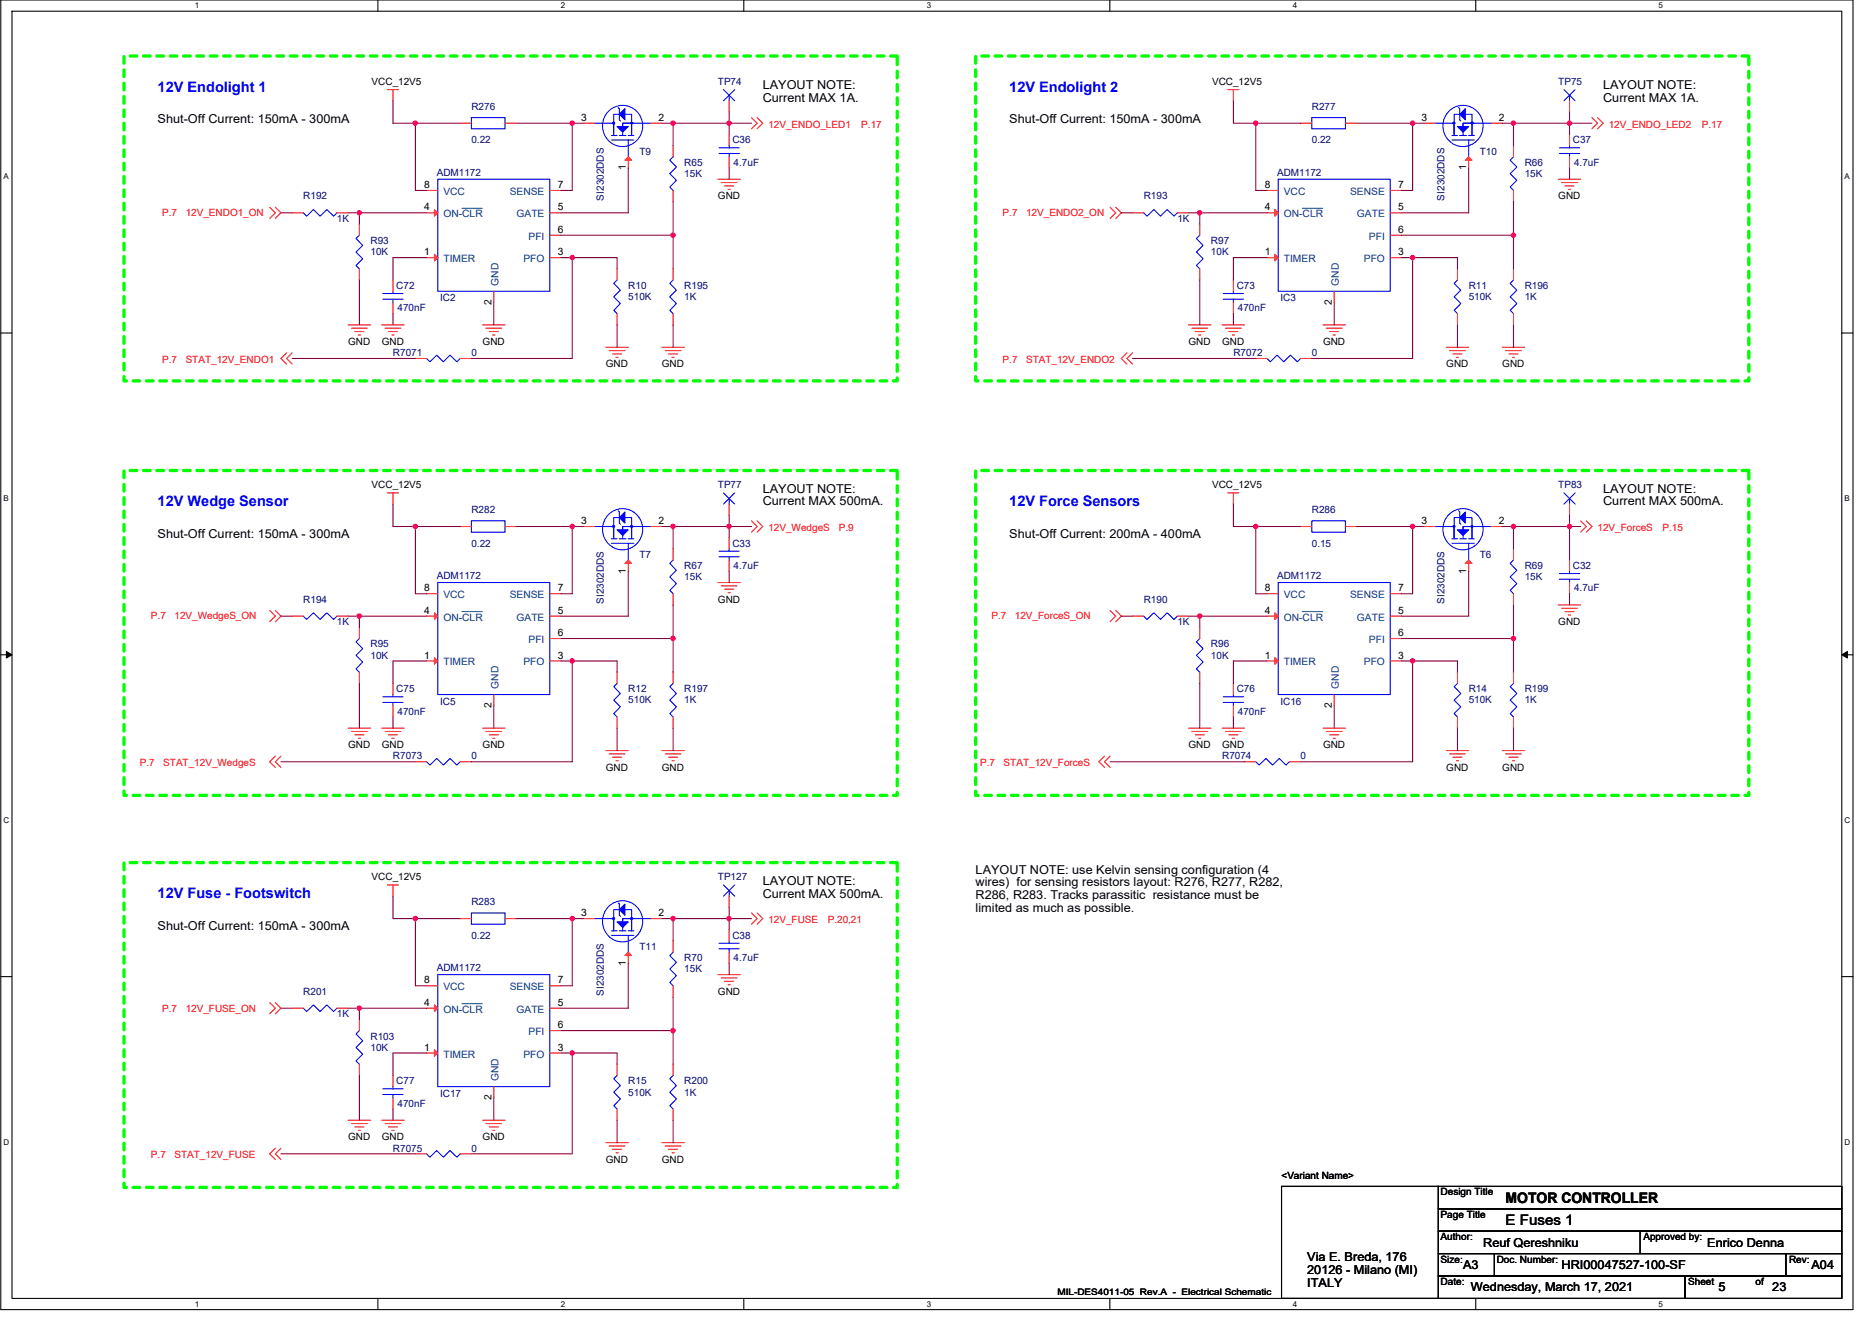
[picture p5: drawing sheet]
<svg xmlns="http://www.w3.org/2000/svg" width="297mm" height="210mm" viewBox="0 0 297 210" stroke-linecap="round" stroke-linejoin="round" font-family="sans-serif">
<path d="M.1 0h293.9v207.9h-293.9zM1.9 1.8h290.3v204.3h-290.3z" fill="none" stroke="#000" stroke-width=".17"/>
<g fill="#fff">
<path d="M30.9 .2h.7v1.4h-.7z"/>
<path d="M30.9 206.3h.7v1.4h-.7z"/>
</g>
<path d="M60 0v1.8M60 206.1v1.8" fill="none" stroke="#000" stroke-width=".17"/>
<g fill="#fff">
<path d="M89 .2h.7v1.4h-.7z"/>
<path d="M89 206.3h.7v1.4h-.7z"/>
</g>
<path d="M118 0v1.8M118 206.1v1.8" fill="none" stroke="#000" stroke-width=".17"/>
<g fill="#fff">
<path d="M147 .2h.7v1.4h-.7z"/>
<path d="M147 206.3h.7v1.4h-.7z"/>
</g>
<path d="M176.1 0v1.8M176.1 206.1v1.8" fill="none" stroke="#000" stroke-width=".17"/>
<g fill="#fff">
<path d="M205.1 .2h.7v1.4h-.7z"/>
<path d="M205.1 206.3h.7v1.4h-.7z"/>
</g>
<path d="M234.2 0v1.8M234.2 206.1v1.8" fill="none" stroke="#000" stroke-width=".17"/>
<g fill="#fff">
<path d="M263.2 .2h.7v1.4h-.7z"/>
<path d="M263.2 206.3h.7v1.4h-.7z"/>
<path d="M.5 27.3h.9v1.4h-.9z"/>
<path d="M292.7 27.3h.8v1.4h-.8z"/>
<path d="M.6 78.4h.8v1.4h-.8z"/>
<path d="M292.7 78.4h.8v1.4h-.8z"/>
</g>
<path d="M.1 52.9h1.8M292.2 52.9h1.8" fill="none" stroke="#000" stroke-width=".17"/>
<g fill="#fff">
<path d="M.6 129.5h.9v1.4h-.9z"/>
<path d="M292.7 129.5h.9v1.4h-.9z"/>
</g>
<path d="M.1 103.9h1.8M292.2 103.9h1.8" fill="none" stroke="#000" stroke-width=".17"/>
<path d="M1 103.4l.9 .5-.9 .5zM292.2 103.9l.9-.5v1z" fill="#000" stroke="#000" stroke-width=".16"/>
<g fill="#fff">
<path d="M.6 180.5h.9v1.4h-.9z"/>
<path d="M292.7 180.5h.9v1.4h-.9z"/>
</g>
<path d="M.1 155h1.8M292.2 155h1.8M203.3 188.3h24.9v17.8h-24.9zM228.2 191.9h64v3.5h-64zM228.2 195.4h64v3.6h-64zM228.2 199h8.9v3.5h-8.9zM228.2 188.3h64v3.6h-64zM237.1 199h46.3v3.5h-46.3zM260.2 195.4v3.6M283.4 199h8.8v3.5h-8.8zM228.2 202.5h39.2v3.6h-39.2zM267.4 202.5h24.8v3.6h-24.8z" fill="none" stroke="#000" stroke-width=".17"/>
<path d="M19.7 8.9h122.7v51.6h-122.7zM154.8 8.9h122.7v51.6h-122.7zM19.7 74.7h122.7v51.5h-122.7zM154.8 74.7h122.7v51.5h-122.7zM19.7 136.9h122.7v51.6h-122.7z" fill="none" stroke="#0f0" stroke-width=".53" stroke-dasharray="1.1 1.1"/>
<g fill="none" stroke="#f00" stroke-width=".17">
<path d="M61.5 14.2h1.7M62.4 14.2v1.8M73 19.6h1.8M80.1 19.6h1.8M92.6 19.6h1.8M103.2 19.6h1.8M115.7 16v1.8M119.2 18.7l.9 .9-.9 .8M120.1 18.7l.9 .9-.9 .8M194.8 14.2h1.8M195.7 14.2v1.8M206.4 19.6h1.7"/>
<path d="M213.5 19.6h1.8M225.9 19.6h1.8M236.6 19.6h1.8M249 16v1.8M252.6 18.7l.9 .9-.9 .8M253.5 18.7l.9 .9-.9 .8M42.8 32.9l.9 .9-.9 .9M43.7 32.9l.9 .9-.9 .9M46.4 33.8h1.7M53.5 33.8h1.7M57 35.6v1.7M67.7 33.8h1.8"/>
<path d="M67.7 30.2h1.8M87.2 37.3h1.8M87.2 33.8h1.8M87.2 30.2h1.8M99.7 24.9v1.8M106.8 30.2v1.8M106.8 23.1v1.8M113.9 28.4h3.6M114.4 29h2.5M115 29.5h1.4M115.5 30.1h.4M115.7 21.3v1.8"/>
<path d="M115.7 24.9v1.8M176.1 32.9l.9 .9-.9 .9M177 32.9l.9 .9-.9 .9M179.7 33.8h1.8M186.8 33.8h1.8M190.4 35.6v1.7M201 33.8h1.8M201 30.2h1.8M220.6 37.3h1.8M220.6 33.8h1.8M220.6 30.2h1.8M233 24.9v1.8"/>
<path d="M240.2 30.2v1.8M240.2 23.1v1.8M247.3 28.4h3.5M247.8 29h2.5M248.3 29.5h1.5M248.9 30.1h.3M249 21.3v1.8M249 24.9v1.8M45.5 56l-.9 .9 .9 .9M46.4 56l-.9 .9 .9 .9M55.2 51.6h3.6M55.8 52.1h2.5"/>
<path d="M56.3 52.6h1.4M56.9 53.2h.3M57 42.7v1.7M60.6 51.6h3.5M61.1 52.1h2.5M61.6 52.6h1.5M62.2 53.2h.3M62.4 44.4v1.8M62.4 48v1.8M65.9 56.9h1.8M67.7 40.9h1.8M73 56.9h1.8"/>
<path d="M76.6 51.6h3.5M77.1 52.1h2.5M77.6 52.6h1.5M78.2 53.2h.3M78.4 46.2v1.8M87.2 40.9h1.8M96.1 55.1h3.6M96.7 55.6h2.5M97.2 56.2h1.4M97.7 56.7h.4M97.9 49.8v1.8M97.9 42.7v1.7"/>
<path d="M105 55.1h3.6M105.6 55.6h2.5M106.1 56.2h1.4M106.6 56.7h.4M106.8 49.8v1.8M106.8 42.7v1.7M178.8 56l-.9 .9 .9 .9M179.7 56l-.9 .9 .9 .9M188.6 51.6h3.5M189.1 52.1h2.5M189.7 52.6h1.4M190.2 53.2h.3"/>
<path d="M190.4 42.7v1.7M193.9 51.6h3.6M194.5 52.1h2.5M195 52.6h1.4M195.5 53.2h.4M195.7 44.4v1.8M195.7 48v1.8M199.3 56.9h1.7M201 40.9h1.8M206.4 56.9h1.7M209.9 51.6h3.6M210.5 52.1h2.5"/>
<path d="M211 52.6h1.4M211.5 53.2h.4M211.7 46.2v1.8M220.6 40.9h1.8M229.5 55.1h3.5M230 55.6h2.5M230.5 56.2h1.5M231.1 56.7h.3M231.3 49.8v1.8M231.3 42.7v1.7M238.4 55.1h3.5M238.9 55.6h2.5"/>
<path d="M239.4 56.2h1.5M240 56.7h.3M240.2 49.8v1.8M240.2 42.7v1.7M61.5 78.2h1.7M62.4 78.2v1.8M194.8 78.2h1.8M195.7 78.2v1.8M42.8 96.9l.9 .9-.9 .9M43.7 96.9l.9 .9-.9 .9M46.4 97.8h1.7M53.5 97.8h1.7"/>
<path d="M57 99.6v1.7M67.7 97.8h1.8M67.7 94.2h1.8M73 83.6h1.8M80.1 83.6h1.8M87.2 97.8h1.8M87.2 94.2h1.8M92.6 83.6h1.8M99.7 88.9v1.8M103.2 83.6h1.8M106.8 94.2v1.8M106.8 87.1v1.8"/>
<path d="M113.9 92.5h3.6M114.4 93h2.5M115 93.5h1.4M115.5 94.1h.4M115.7 80v1.8M115.7 85.3v1.8M115.7 88.9v1.8M119.2 82.7l.9 .9-.9 .9M120.1 82.7l.9 .9-.9 .9M176.1 96.9l.9 .9-.9 .9M177 96.9l.9 .9-.9 .9M179.7 97.8h1.8"/>
<path d="M186.8 97.8h1.8M190.4 99.6v1.7M201 97.8h1.8M201 94.2h1.8M206.4 83.6h1.7M213.5 83.6h1.8M220.6 97.8h1.8M220.6 94.2h1.8M225.9 83.6h1.8M233 88.9v1.8M236.6 83.6h1.8M240.2 94.2v1.8"/>
<path d="M240.2 87.1v1.8M247.3 96h3.5M247.8 96.5h2.5M248.3 97.1h1.5M248.9 97.6h.3M249 80v1.8M249 88.9v1.8M249 92.5v1.7M250.8 82.7l.9 .9-.9 .9M251.7 82.7l.9 .9-.9 .9M55.2 115.6h3.6M55.8 116.1h2.5"/>
<path d="M56.3 116.6h1.4M56.9 117.2h.3M57 106.7v1.8M60.6 115.6h3.5M61.1 116.1h2.5M61.6 116.6h1.5M62.2 117.2h.3M62.4 108.5v1.7M62.4 112v1.8M67.7 104.9h1.8M76.6 115.6h3.5M77.1 116.1h2.5"/>
<path d="M77.6 116.6h1.5M78.2 117.2h.3M78.4 110.2v1.8M87.2 101.3h1.8M87.2 104.9h1.8M96.1 119.1h3.6M96.7 119.7h2.5M97.9 113.8v1.8M97.9 106.7v1.8M105 119.1h3.6M105.6 119.7h2.5M106.8 113.8v1.8"/>
<path d="M106.8 106.7v1.8M188.6 115.6h3.5M189.1 116.1h2.5M189.7 116.6h1.4M190.2 117.2h.3M190.4 106.7v1.8M193.9 115.6h3.6M194.5 116.1h2.5M195 116.6h1.4M195.5 117.2h.4M195.7 108.5v1.7M195.7 112v1.8"/>
<path d="M201 104.9h1.8M209.9 115.6h3.6M210.5 116.1h2.5M211 116.6h1.4M211.5 117.2h.4M211.7 110.2v1.8M220.6 101.3h1.8M220.6 104.9h1.8M229.5 119.1h3.5M230 119.7h2.5M231.3 113.8v1.8M231.3 106.7v1.8"/>
<path d="M238.4 119.1h3.5M238.9 119.7h2.5M240.2 113.8v1.8M240.2 106.7v1.8M43.7 120l-.9 .9 .9 .9M44.6 120l-.9 .9 .9 .9M65.9 120.9h1.8M73 120.9h1.8M97.2 120.2h1.4M97.7 120.7h.4M106.1 120.2h1.4M106.6 120.7h.4"/>
<path d="M175.3 120l-.9 .9 .9 .9M176.1 120l-.8 .9 .8 .9M197.5 120.9h1.8M204.6 120.9h1.8M230.5 120.2h1.5M231.1 120.7h.3M239.4 120.2h1.5M240 120.7h.3M42.8 159.1l.9 .9-.9 .9M43.7 159.1l.9 .9-.9 .9M61.5 140.5h1.7M62.4 140.5v1.7"/>
<path d="M67.7 156.5h1.8M73 145.8h1.8M80.1 145.8h1.8M87.2 156.5h1.8M92.6 145.8h1.8M99.7 151.1v1.8M103.2 145.8h1.8M106.8 156.5v1.7M106.8 149.4v1.7M113.9 154.7h3.6M114.4 155.2h2.5M115 155.7h1.4"/>
<path d="M115.5 156.3h.4M115.7 142.2v1.8M115.7 147.6v1.8M115.7 151.1v1.8M119.2 144.9l.9 .9-.9 .9M120.1 144.9l.9 .9-.9 .9M46.4 160h1.7M53.5 160h1.7M55.2 177.8h3.6M55.8 178.3h2.5M56.3 178.9h1.4M56.9 179.4h.3"/>
<path d="M57 168.9v1.8M57 161.8v1.8M60.6 177.8h3.5M61.1 178.3h2.5M61.6 178.9h1.5M62.2 179.4h.3M62.4 170.7v1.8M62.4 174.2v1.8M67.7 160h1.8M67.7 167.1h1.8M76.6 177.8h3.5M77.1 178.3h2.5"/>
<path d="M77.6 178.9h1.5M78.2 179.4h.3M78.4 172.5v1.7M87.2 163.6h1.8M87.2 160h1.8M87.2 167.1h1.8M97.9 176v1.8M97.9 168.9v1.8M106.8 176v1.8M106.8 168.9v1.8M43.7 182.2l-.9 .9 .9 .9M44.6 182.2l-.9 .9 .9 .9"/>
<path d="M65.9 183.1h1.8M73 183.1h1.8M96.1 181.4h3.6M96.7 181.9h2.5M97.2 182.4h1.4M97.7 183h.4M105 181.4h3.6M105.6 181.9h2.5M106.1 182.4h1.4M106.6 183h.4"/>
</g>
<g fill="none" stroke="#00f" stroke-width=".17">
<path d="M74.8 18.7h5.3v1.7h-5.3zM94.4 19.6h3v1.9M96.5 17.7a3.2 3.2 0 0 1 4.6 0 3.2 3.2 0 0 1 0 4.5 3.2 3.2 0 0 1-4.6 .1 3.3 3.3 0 0 1 0-4.6zM97 19.6h.4v1.7M98.1 17.1l.2 .2v1.7l.1 .2M98.3 18.1h-.9v1.5M99.2 18.1h1v3.4M100.2 19.7v1.6M100.6 19.6h-1.8v.7M103.2 19.6h-4.4v1.9M114.8 14.2l1.8 1.8M115.7 15.1v.9"/>
<path d="M116.6 14.2l-1.8 1.8M208.1 18.7h5.4v1.7h-5.4zM227.7 19.6h3v1.9M229.9 17.7a3.2 3.2 0 0 1 4.5 0 3.2 3.2 0 0 1 0 4.5 3.2 3.2 0 0 1-4.5 .1 3.3 3.3 0 0 1 0-4.6zM230.4 19.6h.3v1.7M231.4 17.1l.2 .2v1.7l.2 .2M231.6 18.1h-.9v1.5M232.5 18.1h1.1v3.4M233.6 19.7v1.6M233.9 19.6h-1.7v.7M236.6 19.6h-4.4v1.9M248.2 14.2l1.7 1.8"/>
<path d="M249 15.1v.9M249.9 14.2l-1.7 1.8M48.1 33.8l.6 .5 1-1 1.1 1 1.1-1 1 1 .6-.5M57 37.3l-.5 .6 1 1-1 1.1 1 1.1-1 1 .5 .6M69.5 28.4h17.7v17.8h-17.7zM97 22.2h3.6M97 21.5h.9M98.3 21.5h1M99.7 21.5h.9M99.7 22.2v2.7M106.8 24.9l-.5 .5 1 1.1-1 1.1 1 1-1 1.1 .5 .5M114.1 24.4h3.2"/>
<path d="M114.1 23.5h3.2M115.7 23.1v.4M115.7 24.4v.5M181.5 33.8l.5 .5 1.1-1 1 1 1.1-1 1.1 1 .5-.5M190.4 37.3l-.6 .6 1.1 1-1.1 1.1 1.1 1.1-1.1 1 .6 .6M202.8 28.4h17.8v17.8h-17.8zM230.4 21.5h.9M230.4 22.2h3.5M231.6 21.5h1.1M233 21.5h.9M233 22.2v2.7M240.2 24.9l-.6 .5 1.1 1.1-1.1 1.1 1.1 1-1.1 1.1 .6 .5"/>
<path d="M247.4 24.4h3.3M247.4 23.5h3.3M249 23.1v.4M249 24.4v.5M60.7 47.5h3.3M60.7 46.6h3.3M62.4 46.2v.4M62.4 47.5v.5M67.7 56.9l.5 .5 1.1-1 1.1 1 1-1 1.1 1 .5-.5M97.9 44.4l-.5 .6 1 1.1-1 1 1 1.1-1 1.1 .5 .5M106.8 44.4l-.5 .6 1 1.1-1 1 1 1.1-1 1.1 .5 .5M194.1 47.5h3.2"/>
<path d="M194.1 46.6h3.2M195.7 46.2v.4M195.7 47.5v.5M201 56.9l.6 .5 1-1 1.1 1 1.1-1 1 1 .6-.5M231.3 44.4l-.6 .6 1.1 1.1-1.1 1 1.1 1.1-1.1 1.1 .6 .5M240.2 44.4l-.6 .6 1.1 1.1-1.1 1 1.1 1.1-1.1 1.1 .6 .5M114.8 78.2l1.8 1.8M115.7 79.1v.9M116.6 78.2l-1.8 1.8M248.2 78.2l1.7 1.8M249 79.1v.9M249.9 78.2l-1.7 1.8"/>
<path d="M48.1 97.8l.6 .5 1-1 1.1 1 1.1-1 1 1 .6-.5M69.5 92.5h17.7v17.7h-17.7zM74.8 82.7h5.3v1.8h-5.3zM94.4 83.6h3v1.9M96.5 81.7a3.2 3.2 0 0 1 4.6 0 3.2 3.2 0 0 1 0 4.6 3.2 3.2 0 0 1-4.6 0 3.3 3.3 0 0 1 0-4.6zM97 86.2h3.6M97 85.5h.9M97 83.6h.4v1.7M98.1 81.1l.2 .2v1.7l.1 .2M98.3 82.1h-.9v1.5M98.3 85.5h1M99.2 82.1h1v3.4"/>
<path d="M99.7 85.5h.9M99.7 86.2v2.7M100.2 83.7v1.6M100.6 83.6h-1.8v.7M103.2 83.6h-4.4v1.9M106.8 88.9l-.5 .5 1 1.1-1 1.1 1 1-1 1.1 .5 .5M114.1 88.4h3.2M114.1 87.5h3.2M115.7 87.1v.4M115.7 88.4v.5M181.5 97.8l.5 .5 1.1-1 1 1 1.1-1 1.1 1 .5-.5M202.8 92.5h17.8v17.7h-17.8z"/>
<path d="M208.1 82.7h5.4v1.8h-5.4zM227.7 83.6h3v1.9M229.9 81.7a3.2 3.2 0 0 1 4.5 0 3.2 3.2 0 0 1 0 4.6 3.2 3.2 0 0 1-4.5 0 3.3 3.3 0 0 1 0-4.6zM230.4 85.5h.9M230.4 83.6h.3v1.7M230.4 86.2h3.5M231.4 81.1l.2 .2v1.7l.2 .2M231.6 82.1h-.9v1.5M231.6 85.5h1.1M232.5 82.1h1.1v3.4M233 85.5h.9M233 86.2v2.7"/>
<path d="M233.6 83.7v1.6M233.9 83.6h-1.7v.7M236.6 83.6h-4.4v1.9M240.2 88.9l-.6 .5 1.1 1.1-1.1 1.1 1.1 1-1.1 1.1 .6 .5M247.4 91.9h3.3M247.4 91h3.3M249 90.7v.3M249 91.9v.6M57 101.3l-.5 .6 1 1.1-1 1 1 1.1-1 1.1 .5 .5M60.7 111.5h3.3M60.7 110.6h3.3M62.4 110.2v.4"/>
<path d="M62.4 111.5v.5M97.9 108.5l-.5 .5 1 1.1-1 1 1 1.1-1 1.1 .5 .5M106.8 108.5l-.5 .5 1 1.1-1 1 1 1.1-1 1.1 .5 .5M190.4 101.3l-.6 .6 1.1 1.1-1.1 1 1.1 1.1-1.1 1.1 .6 .5M194.1 111.5h3.2M194.1 110.6h3.2M195.7 110.2v.4M195.7 111.5v.5M231.3 108.5l-.6 .5 1.1 1.1-1.1 1 1.1 1.1-1.1 1.1 .6 .5M240.2 108.5l-.6 .5 1.1 1.1-1.1 1 1.1 1.1-1.1 1.1 .6 .5M67.7 120.9l.5 .5 1.1-1 1.1 1 1-1 1.1 1 .5-.5M199.3 120.9l.5 .5 1.1-1 1 1 1.1-1 1.1 1 .5-.5"/>
<path d="M69.5 154.7h17.7v17.8h-17.7zM74.8 144.9h5.3v1.8h-5.3zM94.4 145.8h3v1.9M96.5 143.9a3.2 3.2 0 0 1 4.6 .1 3.2 3.2 0 0 1 0 4.5 3.2 3.2 0 0 1-4.6 0 3.3 3.3 0 0 1 0-4.6zM97 148.5h3.6M97 147.7h.9M97 145.8h.4v1.8M98.1 143.3l.2 .2v1.8l.1 .1M98.3 144.4h-.9v1.4M98.3 147.7h1M99.2 144.4h1v3.3M99.7 147.7h.9"/>
<path d="M99.7 148.5v2.6M100.2 146v1.6M100.6 145.8h-1.8v.7M103.2 145.8h-4.4v1.9M106.8 151.1l-.5 .6 1 1-1 1.1 1 1.1-1 1 .5 .6M114.1 150.6h3.2M114.1 149.7h3.2M114.8 140.5l1.8 1.7M115.7 149.4v.3M115.7 150.6v.5M115.7 141.4v.8M116.6 140.5l-1.8 1.7"/>
<path d="M48.1 160l.6 .5 1-1 1.1 1 1.1-1 1 1 .6-.5M57 163.6l-.5 .5 1 1.1-1 1 1 1.1-1 1.1 .5 .5M60.7 173.7h3.3M60.7 172.8h3.3M62.4 172.5v.3M62.4 173.7v.5M97.9 170.7l-.5 .5 1 1.1-1 1.1 1 1-1 1.1 .5 .5M106.8 170.7l-.5 .5 1 1.1-1 1.1 1 1-1 1.1 .5 .5M67.7 183.1l.5 .6 1.1-1.1 1.1 1.1 1-1.1 1.1 1.1 .5-.6"/>
</g>
<g fill="#f00" stroke="#f00" stroke-width=".17">
<path d="M202.3 97.3l.5 .5-.5 .5z"/>
<path d="M202.3 104.4l.5 .5-.5 .5z"/>
<path d="M68.9 33.3l.6 .5-.6 .5z"/>
<path d="M68.9 40.4l.6 .5-.6 .5z"/>
<path d="M68.9 97.3l.6 .5-.6 .5z"/>
<path d="M68.9 104.4l.6 .5-.6 .5z"/>
<path d="M68.9 159.5l.6 .5-.6 .5z"/>
<path d="M68.9 166.6l.6 .5-.6 .6z"/>
<path d="M232.5 25.4l.5-.5 .6 .5z"/>
<path d="M99.2 25.4l.5-.5 .5 .5z"/>
<path d="M202.3 33.3l.5 .5-.5 .5z"/>
<path d="M202.3 40.4l.5 .5-.5 .5z"/>
<path d="M232.5 89.4l.5-.5 .6 .5z"/>
<path d="M99.2 89.4l.5-.5 .5 .5z"/>
<path d="M99.2 151.7l.5-.6 .5 .6z"/>
</g>
<path d="M73.3 33.1h3.2M206.6 33.1h3.3M73.3 97.1h3.2M206.6 97.1h3.3M73.3 159.3h3.2" fill="none" stroke="#004080" stroke-width=".16"/>
<g fill="#00f" stroke="#00f" stroke-width=".17">
<path d="M231.3 20.1h1.7l-.8 .9z" fill-rule="evenodd"/>
<path d="M231.6 18.1l.9-.8v1.7z" fill-rule="evenodd"/>
<path d="M230.6 19.4h.2v.3h-.2z" fill-rule="evenodd"/>
<path d="M233.4 19.4h.3v.3h-.3z" fill-rule="evenodd"/>
<path d="M97.9 20.1h1.8l-.9 .9z" fill-rule="evenodd"/>
<path d="M98.3 18.1l.9-.8v1.7z" fill-rule="evenodd"/>
<path d="M97.2 19.4h.3v.3h-.3z" fill-rule="evenodd"/>
<path d="M100.1 19.4h.2v.3h-.2z" fill-rule="evenodd"/>
<path d="M231.3 84.1h1.7l-.8 .9z" fill-rule="evenodd"/>
<path d="M231.6 82.1l.9-.8v1.7z" fill-rule="evenodd"/>
<path d="M230.6 83.4h.2v.3h-.2z" fill-rule="evenodd"/>
<path d="M233.4 83.4h.3v.3h-.3z" fill-rule="evenodd"/>
<path d="M97.9 84.1h1.8l-.9 .9z" fill-rule="evenodd"/>
<path d="M98.3 82.1l.9-.8v1.7z" fill-rule="evenodd"/>
<path d="M97.2 83.4h.3v.3h-.3z" fill-rule="evenodd"/>
<path d="M100.1 83.4h.2v.3h-.2z" fill-rule="evenodd"/>
<path d="M97.9 146.3h1.8l-.9 .9z" fill-rule="evenodd"/>
<path d="M98.3 144.4l.9-.9v1.8z" fill-rule="evenodd"/>
<path d="M97.2 145.7h.3v.2h-.3z" fill-rule="evenodd"/>
<path d="M100.1 145.7h.2v.2h-.2z" fill-rule="evenodd"/>
</g>
<g fill="none" stroke="#800040" stroke-width=".17">
<path d="M62.4 16v3.6h3.5M73 19.6h-7.1v10.6h1.8M81.9 19.6h8.9M90.8 19.6v10.6h-1.8M90.8 19.6h1.8M105 19.6h1.8M106.8 19.6h12.4M106.8 19.6v3.5M115.7 17.8v3.5M195.7 16v3.6h3.6M206.4 19.6h-7.1v10.6h1.7M215.3 19.6h8.9"/>
<path d="M224.2 19.6h1.7M224.2 19.6v10.6h-1.8M238.4 19.6h1.8M240.2 19.6v3.5M240.2 19.6h8.8M249 19.6v1.7M249 19.6h3.6M249 17.8v1.8M44.6 33.8h1.8M55.2 33.8h12.5M57 33.8v1.8M89 37.3h17.8"/>
<path d="M99.7 26.7v7.1h-10.7M106.8 37.3v5.4M106.8 32v5.3M115.7 26.7v1.7M177.9 33.8h1.8M188.6 33.8h1.8M190.4 33.8h10.6M190.4 33.8v1.8M222.4 37.3h17.8M233 26.7v7.1h-10.6M240.2 32v5.3M240.2 37.3v5.4"/>
<path d="M249 26.7v1.7M46.4 56.9h19.5M57 44.5v7.1M62.4 49.8v1.8M67.7 40.9h-5.3v3.5M78.4 48v3.6M89 40.9h1.8M90.8 40.9v16h-16M90.8 40.9h7.1v1.8M97.9 51.6v3.5M106.8 51.6v3.5M179.7 56.9h19.6"/>
<path d="M190.4 44.5v7.1M195.7 49.8v1.8M201 40.9h-5.3v3.5M211.7 48v3.6M222.4 40.9h1.8M224.2 40.9h7.1v1.8M224.2 40.9v16h-16.1M231.3 51.6v3.5M240.2 51.6v3.5M44.6 97.8h1.8M55.2 97.8h1.8M57 97.8v1.8"/>
<path d="M57 97.8h10.7M62.4 80v3.6h3.5M65.9 83.6v10.6h1.8M65.9 83.6h7.1M81.9 83.6h8.9M90.8 83.6v10.6h-1.8M90.8 83.6h1.8M99.7 90.7v7.1h-10.7M105 83.6h1.8M106.8 96v5.3M106.8 83.6v3.5M106.8 83.6h8.9"/>
<path d="M115.7 90.7v1.8M115.7 83.6h3.5M115.7 83.6v1.7M115.7 81.8v1.8M177.9 97.8h1.8M188.6 97.8h1.8M190.4 97.8h10.6M190.4 97.8v1.8M195.7 80v3.6h3.6M199.3 83.6h7.1M199.3 83.6v10.6h1.7M215.3 83.6h8.9"/>
<path d="M224.2 83.6h1.7M224.2 83.6v10.6h-1.8M233 90.7v7.1h-10.6M238.4 83.6h1.8M240.2 83.6v3.5M240.2 96v5.3M240.2 83.6h8.8M249 83.6h1.8M249 83.6v5.3M249 94.2v1.8M249 81.8v1.8M57 108.5v7.1"/>
<path d="M62.4 113.8v1.8M67.7 104.9h-5.3v3.6M78.4 112v3.6M89 104.9h1.8M89 101.3h17.8M90.8 104.9v16h-16M90.8 104.9h7.1v1.8M97.9 115.6v3.5M106.8 101.3v5.4M106.8 115.6v3.5M190.4 108.5v7.1M195.7 113.8v1.8"/>
<path d="M201 104.9h-5.3v3.6M211.7 112v3.6M222.4 101.3h17.8M222.4 104.9h1.8M224.2 104.9h7.1v1.8M224.2 104.9v16h-17.8M231.3 115.6v3.5M240.2 101.3v5.4M240.2 115.6v3.5M44.6 120.9h21.3M176.1 120.9h21.4M62.4 142.2v3.6h3.5"/>
<path d="M65.9 145.8v10.7h1.8M65.9 145.8h7.1M81.9 145.8h8.9M90.8 145.8v10.7h-1.8M90.8 145.8h1.8M99.7 152.9v7.1h-10.7M105 145.8h1.8M106.8 158.2v5.4M106.8 145.8v3.6M106.8 145.8h8.9M115.7 152.9v1.8M115.7 145.8h3.5"/>
<path d="M115.7 144v1.8M115.7 145.8v1.8M44.6 160h1.8M55.2 160h1.8M57 160v1.8M57 170.7v7.1M57 160h10.7M62.4 176v1.8M67.7 167.1h-5.3v3.6M78.4 174.2v3.6M89 167.1h1.8M89 163.6h17.8"/>
<path d="M90.8 167.1v16h-16M90.8 167.1h7.1v1.8M97.9 177.8v3.6M106.8 163.6v5.3M106.8 177.8v3.6M44.6 183.1h21.3"/>
</g>
<g fill="#f0f" stroke="#f0f" stroke-width=".17">
<circle cx="90.8" cy="19.5" r=".35"/>
<circle cx="115.7" cy="19.5" r=".35"/>
<circle cx="106.8" cy="19.5" r=".35"/>
<circle cx="57" cy="33.8" r=".35"/>
<circle cx="90.8" cy="40.9" r=".35"/>
<circle cx="106.8" cy="37.3" r=".35"/>
<circle cx="199.2" cy="83.6" r=".35"/>
<circle cx="224.1" cy="83.6" r=".35"/>
<circle cx="249" cy="83.6" r=".35"/>
<circle cx="240.1" cy="83.6" r=".35"/>
<circle cx="190.4" cy="97.8" r=".35"/>
<circle cx="240.1" cy="101.3" r=".35"/>
<circle cx="224.1" cy="104.9" r=".35"/>
<circle cx="199.2" cy="19.5" r=".35"/>
<circle cx="224.1" cy="19.5" r=".35"/>
<circle cx="249" cy="19.5" r=".35"/>
<circle cx="240.1" cy="19.5" r=".35"/>
<circle cx="190.4" cy="33.8" r=".35"/>
<circle cx="240.1" cy="37.3" r=".35"/>
<circle cx="224.1" cy="40.9" r=".35"/>
<circle cx="65.9" cy="83.6" r=".35"/>
<circle cx="90.8" cy="83.6" r=".35"/>
<circle cx="115.7" cy="83.6" r=".35"/>
<circle cx="106.8" cy="83.6" r=".35"/>
<circle cx="57" cy="97.8" r=".35"/>
<circle cx="106.8" cy="101.3" r=".35"/>
<circle cx="90.8" cy="104.9" r=".35"/>
<circle cx="65.9" cy="145.8" r=".35"/>
<circle cx="90.8" cy="145.8" r=".35"/>
<circle cx="115.7" cy="145.8" r=".35"/>
<circle cx="106.8" cy="145.8" r=".35"/>
<circle cx="57" cy="160" r=".35"/>
<circle cx="106.8" cy="163.6" r=".35"/>
<circle cx="90.8" cy="167.1" r=".35"/>
<circle cx="65.9" cy="19.5" r=".35"/>
</g>
<g font-size="2.3" fill="#00f">
<text x="25" y="14.6">12V Endolight 1</text>
<text x="160.1" y="14.6">12V Endolight 2</text>
<text x="25" y="80.4">12V Wedge Sensor</text>
<text x="160.1" y="80.4">12V Force Sensors</text>
<text x="25" y="142.6">12V Fuse - Footswitch</text>
</g>
<g font-size="2.3">
<text x="238.9" y="191">MOTOR CONTROLLER</text>
<text x="238.9" y="194.5">E Fuses 1</text>
</g>
<g font-size="1.9">
<text x="121" y="14.2">LAYOUT NOTE:</text>
<text x="121" y="16.2">Current MAX 1A.</text>
<text x="254.4" y="14.2">LAYOUT NOTE:</text>
<text x="254.4" y="16.2">Current MAX 1A.</text>
<text x="25" y="19.5">Shut-Off Current: 150mA - 300mA</text>
<text x="160.1" y="19.5">Shut-Off Current: 150mA - 300mA</text>
<text x="121" y="78.2">LAYOUT NOTE:</text>
<text x="121" y="80.2">Current MAX 500mA.</text>
<text x="254.4" y="78.2">LAYOUT NOTE:</text>
<text x="254.4" y="80.2">Current MAX 500mA.</text>
<text x="25" y="85.3">Shut-Off Current: 150mA - 300mA</text>
<text x="160.1" y="85.3">Shut-Off Current: 200mA - 400mA</text>
<text x="121" y="140.4">LAYOUT NOTE:</text>
<text x="121" y="142.5">Current MAX 500mA.</text>
<text x="154.8" y="138.7">LAYOUT NOTE: use Kelvin sensing configuration (4</text>
<text x="154.8" y="140.7">wires) for sensing resistors layout: R276, R277, R282,</text>
<text x="154.8" y="142.7">R286, R283. Tracks parassitic resistance must be</text>
<text x="25" y="147.6">Shut-Off Current: 150mA - 300mA</text>
<text x="154.8" y="144.7">limited as much as possible.</text>
<text x="235.3" y="197.9">Reuf Qereshniku</text>
<text x="270.9" y="197.9">Enrico Denna</text>
<text x="207.4" y="200.2">Via E. Breda, 176</text>
<text x="207.4" y="202.2">20126 - Milano (MI)</text>
<text x="232.2" y="201.4">A3</text>
<text x="247.8" y="201.4">HRI00047527-100-SF</text>
<text x="287.4" y="201.4">A04</text>
<text x="207.4" y="204.2">ITALY</text>
<text x="233.4" y="205">Wednesday, March 17, 2021</text>
<text x="272.7" y="205">5</text>
<text x="281.2" y="205">23</text>
</g>
<g font-size="1.6">
<text x="59" y="13.5">VCC_12V5</text>
<text x="192.3" y="13.5">VCC_12V5</text>
<text x="92.2" y="19.2">3</text>
<text x="104.5" y="19.2">2</text>
<text x="225.6" y="19.2">3</text>
<text x="237.8" y="19.2">2</text>
<text x="67.3" y="29.8">8</text>
<text x="88.5" y="29.8">7</text>
<text x="99.3" y="27.1" transform="rotate(-90 99.3 27.1)">1</text>
<text x="200.7" y="29.8">8</text>
<text x="221.8" y="29.8">7</text>
<text x="232.7" y="27.1" transform="rotate(-90 232.7 27.1)">1</text>
<text x="67.3" y="33.4">4</text>
<text x="88.5" y="33.4">5</text>
<text x="113.9" y="31.6">GND</text>
<text x="200.7" y="33.4">4</text>
<text x="221.8" y="33.4">5</text>
<text x="247.3" y="31.6">GND</text>
<text x="67.3" y="40.5">1</text>
<text x="88.5" y="37">6</text>
<text x="88.5" y="40.5">3</text>
<text x="200.7" y="40.5">1</text>
<text x="221.8" y="37">6</text>
<text x="221.8" y="40.5">3</text>
<text x="78" y="48.4" transform="rotate(-90 78 48.4)">2</text>
<text x="211.3" y="48.4" transform="rotate(-90 211.3 48.4)">2</text>
<text x="55.2" y="54.8">GND</text>
<text x="60.6" y="54.8">GND</text>
<text x="76.6" y="54.8">GND</text>
<text x="96.1" y="58.3">GND</text>
<text x="105" y="58.3">GND</text>
<text x="188.6" y="54.8">GND</text>
<text x="193.9" y="54.8">GND</text>
<text x="209.9" y="54.8">GND</text>
<text x="229.5" y="58.3">GND</text>
<text x="238.4" y="58.3">GND</text>
<text x="59" y="77.5">VCC_12V5</text>
<text x="192.3" y="77.5">VCC_12V5</text>
<text x="92.2" y="83.2">3</text>
<text x="104.5" y="83.2">2</text>
<text x="225.6" y="83.2">3</text>
<text x="237.8" y="83.2">2</text>
<text x="67.3" y="93.9">8</text>
<text x="88.5" y="93.9">7</text>
<text x="99.3" y="91.1" transform="rotate(-90 99.3 91.1)">1</text>
<text x="113.9" y="95.7">GND</text>
<text x="200.7" y="93.9">8</text>
<text x="221.8" y="93.9">7</text>
<text x="232.7" y="91.1" transform="rotate(-90 232.7 91.1)">1</text>
<text x="67.3" y="97.4">4</text>
<text x="88.5" y="101">6</text>
<text x="88.5" y="97.4">5</text>
<text x="200.7" y="97.4">4</text>
<text x="221.8" y="101">6</text>
<text x="221.8" y="97.4">5</text>
<text x="247.3" y="99.2">GND</text>
<text x="67.3" y="104.5">1</text>
<text x="88.5" y="104.5">3</text>
<text x="200.7" y="104.5">1</text>
<text x="221.8" y="104.5">3</text>
<text x="78" y="112.4" transform="rotate(-90 78 112.4)">2</text>
<text x="211.3" y="112.4" transform="rotate(-90 211.3 112.4)">2</text>
<text x="55.2" y="118.8">GND</text>
<text x="60.6" y="118.8">GND</text>
<text x="76.6" y="118.8">GND</text>
<text x="188.6" y="118.8">GND</text>
<text x="193.9" y="118.8">GND</text>
<text x="209.9" y="118.8">GND</text>
<text x="96.1" y="122.3">GND</text>
<text x="105" y="122.3">GND</text>
<text x="229.5" y="122.3">GND</text>
<text x="238.4" y="122.3">GND</text>
<text x="59" y="139.7">VCC_12V5</text>
<text x="92.2" y="145.4">3</text>
<text x="104.5" y="145.4">2</text>
<text x="99.3" y="153.3" transform="rotate(-90 99.3 153.3)">1</text>
<text x="67.3" y="156.1">8</text>
<text x="67.3" y="159.6">4</text>
<text x="88.5" y="156.1">7</text>
<text x="88.5" y="159.6">5</text>
<text x="113.9" y="157.9">GND</text>
<text x="67.3" y="166.8">1</text>
<text x="88.5" y="163.2">6</text>
<text x="88.5" y="166.8">3</text>
<text x="78" y="174.6" transform="rotate(-90 78 174.6)">2</text>
<text x="55.2" y="181">GND</text>
<text x="60.6" y="181">GND</text>
<text x="76.6" y="181">GND</text>
<text x="96.1" y="184.6">GND</text>
<text x="105" y="184.6">GND</text>
<text x="203.3" y="187">&lt;Variant Name&gt;</text>
<text x="228.6" y="189.7">Design Title</text>
<text x="228.6" y="193.3">Page Title</text>
<text x="228.6" y="196.8">Author:</text>
<text x="260.8" y="196.8">Approved by:</text>
<text x="228.6" y="200.4">Size:</text>
<text x="228.6" y="203.9">Date:</text>
<text x="237.5" y="200.4">Doc. Number:</text>
<text x="267.9" y="203.9">Sheet</text>
<text x="278.5" y="203.9">of</text>
<text x="283.9" y="200.4">Rev:</text>
</g>
<g font-size="1.6" fill="#000080">
<text x="74.8" y="17.4">R276</text>
<text x="113.9" y="13.5">TP74</text>
<text x="208.1" y="17.4">R277</text>
<text x="247.3" y="13.5">TP75</text>
<text x="74.8" y="22.8">0.22</text>
<text x="116.2" y="22.8">C36</text>
<text x="208.1" y="22.8">0.22</text>
<text x="249.6" y="22.8">C37</text>
<text x="69.3" y="27.9">ADM1172</text>
<text x="101.5" y="24.5">T9</text>
<text x="108.6" y="26.3">R65</text>
<text x="108.6" y="28.1">15K</text>
<text x="116.4" y="26.3">4.7uF</text>
<text x="202.6" y="27.9">ADM1172</text>
<text x="234.8" y="24.5">T10</text>
<text x="241.9" y="26.3">R66</text>
<text x="241.9" y="28.1">15K</text>
<text x="249.8" y="26.3">4.7uF</text>
<text x="48.1" y="31.6">R192</text>
<text x="53.5" y="35.2">1K</text>
<text x="95.8" y="31.8" transform="rotate(-90 95.8 31.8)">SI2302DDS</text>
<text x="181.5" y="31.6">R193</text>
<text x="186.8" y="35.2">1K</text>
<text x="229.2" y="31.8" transform="rotate(-90 229.2 31.8)">SI2302DDS</text>
<text x="58.8" y="38.8">R93</text>
<text x="58.8" y="40.5">10K</text>
<text x="192.1" y="38.8">R97</text>
<text x="192.1" y="40.5">10K</text>
<text x="62.9" y="45.9">C72</text>
<text x="69.8" y="47.8">IC2</text>
<text x="99.7" y="45.9">R10</text>
<text x="99.7" y="47.6">510K</text>
<text x="108.6" y="45.9">R195</text>
<text x="108.6" y="47.6">1K</text>
<text x="196.2" y="45.9">C73</text>
<text x="203.2" y="47.8">IC3</text>
<text x="233" y="45.9">R11</text>
<text x="233" y="47.6">510K</text>
<text x="241.9" y="45.9">R196</text>
<text x="241.9" y="47.6">1K</text>
<text x="63.1" y="49.4">470nF</text>
<text x="196.4" y="49.4">470nF</text>
<text x="62.4" y="56.5">R7071</text>
<text x="74.8" y="56.5">0</text>
<text x="195.7" y="56.5">R7072</text>
<text x="208.1" y="56.5">0</text>
<text x="113.9" y="77.5">TP77</text>
<text x="247.3" y="77.5">TP83</text>
<text x="74.8" y="81.4">R282</text>
<text x="208.1" y="81.4">R286</text>
<text x="74.8" y="86.8">0.22</text>
<text x="101.5" y="88.5">T7</text>
<text x="116.2" y="86.8">C33</text>
<text x="208.1" y="86.8">0.15</text>
<text x="234.8" y="88.5">T6</text>
<text x="48.1" y="95.7">R194</text>
<text x="69.3" y="91.9">ADM1172</text>
<text x="95.8" y="95.8" transform="rotate(-90 95.8 95.8)">SI2302DDS</text>
<text x="108.6" y="90.3">R67</text>
<text x="108.6" y="92.1">15K</text>
<text x="116.4" y="90.3">4.7uF</text>
<text x="181.5" y="95.7">R190</text>
<text x="202.6" y="91.9">ADM1172</text>
<text x="229.2" y="95.8" transform="rotate(-90 229.2 95.8)">SI2302DDS</text>
<text x="241.9" y="90.3">R69</text>
<text x="241.9" y="92.1">15K</text>
<text x="249.6" y="90.3">C32</text>
<text x="249.8" y="93.9">4.7uF</text>
<text x="53.5" y="99.2">1K</text>
<text x="186.8" y="99.2">1K</text>
<text x="58.8" y="102.8">R95</text>
<text x="58.8" y="104.5">10K</text>
<text x="192.1" y="102.8">R96</text>
<text x="192.1" y="104.5">10K</text>
<text x="62.9" y="109.9">C75</text>
<text x="63.1" y="113.4">470nF</text>
<text x="69.8" y="111.8">IC5</text>
<text x="99.7" y="109.9">R12</text>
<text x="99.7" y="111.7">510K</text>
<text x="108.6" y="109.9">R197</text>
<text x="108.6" y="111.7">1K</text>
<text x="196.2" y="109.9">C76</text>
<text x="196.4" y="113.4">470nF</text>
<text x="203.2" y="111.8">IC16</text>
<text x="233" y="109.9">R14</text>
<text x="233" y="111.7">510K</text>
<text x="241.9" y="109.9">R199</text>
<text x="241.9" y="111.7">1K</text>
<text x="62.4" y="120.5">R7073</text>
<text x="74.8" y="120.5">0</text>
<text x="193.9" y="120.5">R7074</text>
<text x="206.4" y="120.5">0</text>
<text x="74.8" y="143.7">R283</text>
<text x="113.9" y="139.7">TP127</text>
<text x="74.8" y="149">0.22</text>
<text x="116.2" y="149">C38</text>
<text x="69.3" y="154.2">ADM1172</text>
<text x="101.5" y="150.8">T11</text>
<text x="108.6" y="152.5">R70</text>
<text x="108.6" y="154.3">15K</text>
<text x="116.4" y="152.5">4.7uF</text>
<text x="48.1" y="157.9">R201</text>
<text x="53.5" y="161.4">1K</text>
<text x="95.8" y="158.1" transform="rotate(-90 95.8 158.1)">SI2302DDS</text>
<text x="58.8" y="165">R103</text>
<text x="58.8" y="166.8">10K</text>
<text x="62.9" y="172.1">C77</text>
<text x="99.7" y="172.1">R15</text>
<text x="99.7" y="173.9">510K</text>
<text x="108.6" y="172.1">R200</text>
<text x="108.6" y="173.9">1K</text>
<text x="63.1" y="175.7">470nF</text>
<text x="69.8" y="174.1">IC17</text>
<text x="62.4" y="182.8">R7075</text>
<text x="74.8" y="182.8">0</text>
</g>
<g font-size="1.6" fill="#f00">
<text x="121.9" y="20.3">12V_ENDO_LED1</text>
<text x="136.7" y="20.3">P.17</text>
<text x="255.3" y="20.3">12V_ENDO_LED2</text>
<text x="270" y="20.3">P.17</text>
<text x="25.7" y="34.3">P.7</text>
<text x="29.5" y="34.3">12V_ENDO1_ON</text>
<text x="159.1" y="34.3">P.7</text>
<text x="162.8" y="34.3">12V_ENDO2_ON</text>
<text x="25.7" y="57.6">P.7</text>
<text x="29.5" y="57.6">STAT_12V_ENDO1</text>
<text x="159.1" y="57.6">P.7</text>
<text x="162.8" y="57.6">STAT_12V_ENDO2</text>
<text x="121.9" y="84.3">12V_WedgeS</text>
<text x="133.1" y="84.3">P.9</text>
<text x="253.5" y="84.3">12V_ForceS</text>
<text x="263.8" y="84.3">P.15</text>
<text x="24" y="98.3">P.7</text>
<text x="27.7" y="98.3">12V_WedgeS_ON</text>
<text x="157.3" y="98.3">P.7</text>
<text x="161" y="98.3">12V_ForceS_ON</text>
<text x="22.2" y="121.6">P.7</text>
<text x="25.9" y="121.6">STAT_12V_WedgeS</text>
<text x="155.5" y="121.6">P.7</text>
<text x="159.3" y="121.6">STAT_12V_ForceS</text>
<text x="121.9" y="146.5">12V_FUSE</text>
<text x="131.3" y="146.5">P.20,21</text>
<text x="25.7" y="160.5">P.7</text>
<text x="29.5" y="160.5">12V_FUSE_ON</text>
<text x="24" y="183.8">P.7</text>
<text x="27.7" y="183.8">STAT_12V_FUSE</text>
</g>
<g font-size="1.6" fill="#004080">
<text x="70.4" y="34.5">ON-CLR</text>
<text x="70.4" y="30.9">VCC</text>
<text x="80.9" y="30.9">SENSE</text>
<text x="82" y="34.5">GATE</text>
<text x="203.7" y="34.5">ON-CLR</text>
<text x="203.7" y="30.9">VCC</text>
<text x="214.2" y="30.9">SENSE</text>
<text x="215.3" y="34.5">GATE</text>
<text x="70.4" y="41.6">TIMER</text>
<text x="83.1" y="41.6">PFO</text>
<text x="83.9" y="38.1">PFI</text>
<text x="203.7" y="41.6">TIMER</text>
<text x="216.4" y="41.6">PFO</text>
<text x="217.2" y="38.1">PFI</text>
<text x="79.1" y="45.3" transform="rotate(-90 79.1 45.3)">GND</text>
<text x="212.4" y="45.3" transform="rotate(-90 212.4 45.3)">GND</text>
<text x="70.4" y="95">VCC</text>
<text x="80.9" y="95">SENSE</text>
<text x="203.7" y="95">VCC</text>
<text x="214.2" y="95">SENSE</text>
<text x="70.4" y="98.5">ON-CLR</text>
<text x="82" y="98.5">GATE</text>
<text x="203.7" y="98.5">ON-CLR</text>
<text x="215.3" y="98.5">GATE</text>
<text x="70.4" y="105.6">TIMER</text>
<text x="83.1" y="105.6">PFO</text>
<text x="83.9" y="102.1">PFI</text>
<text x="203.7" y="105.6">TIMER</text>
<text x="216.4" y="105.6">PFO</text>
<text x="217.2" y="102.1">PFI</text>
<text x="79.1" y="109.3" transform="rotate(-90 79.1 109.3)">GND</text>
<text x="212.4" y="109.3" transform="rotate(-90 212.4 109.3)">GND</text>
<text x="70.4" y="160.7">ON-CLR</text>
<text x="70.4" y="157.2">VCC</text>
<text x="80.9" y="157.2">SENSE</text>
<text x="82" y="160.7">GATE</text>
<text x="70.4" y="167.9">TIMER</text>
<text x="83.1" y="167.9">PFO</text>
<text x="83.9" y="164.3">PFI</text>
<text x="79.1" y="171.6" transform="rotate(-90 79.1 171.6)">GND</text>
</g>
<text font-size="1.4" x="167.8" y="205.6">MIL-DES4011-05 Rev.A - Electrical Schematic</text>
<g font-size="1.3">
<text x="30.9" y="1.3">1</text>
<text x="89" y="1.3">2</text>
<text x="147" y="1.3">3</text>
<text x="205.1" y="1.3">4</text>
<text x="263.2" y="1.3">5</text>
<text x=".6" y="28.4">A</text>
<text x="292.7" y="28.4">A</text>
<text x=".6" y="79.5">B</text>
<text x="292.7" y="79.5">B</text>
<text x=".6" y="130.6">C</text>
<text x="292.7" y="130.6">C</text>
<text x=".6" y="181.7">D</text>
<text x="292.7" y="181.7">D</text>
<text x="30.9" y="207.4">1</text>
<text x="89" y="207.4">2</text>
<text x="147" y="207.4">3</text>
<text x="205.1" y="207.4">4</text>
<text x="263.2" y="207.4">5</text>
</g>
</svg>
